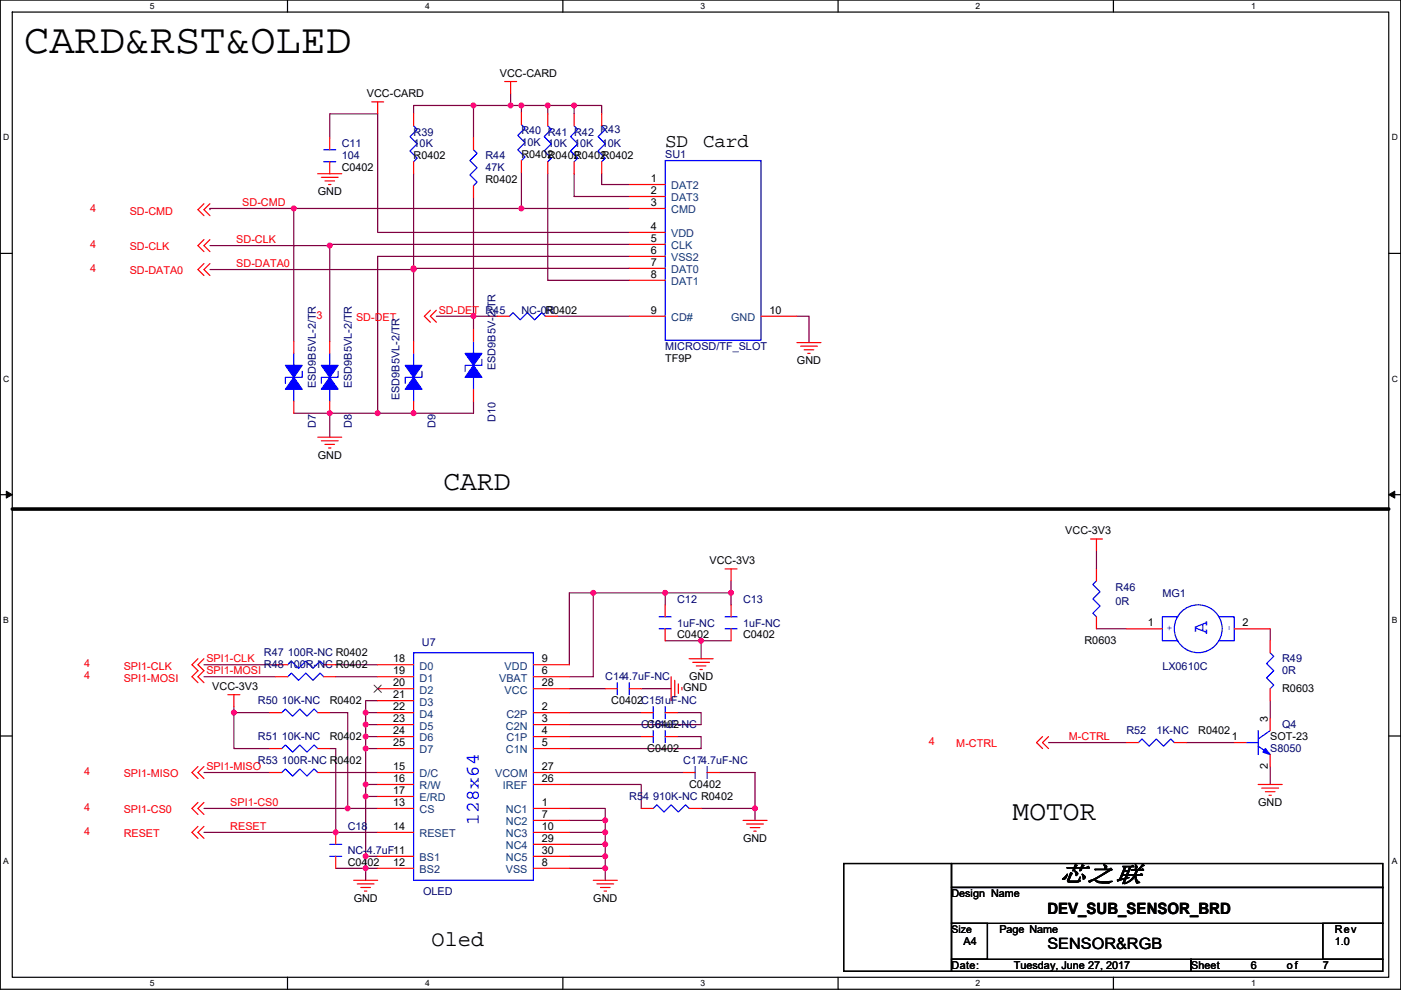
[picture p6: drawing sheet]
<svg xmlns="http://www.w3.org/2000/svg" width="297mm" height="210mm" viewBox="0 0 297 210" stroke-linecap="round" stroke-linejoin="round" font-family="sans-serif">
<path d="M.1 0h296.9v209.8h-296.9zM2.6 2.6h291.8v204.7h-291.8z" fill="none" stroke="#000" stroke-width=".25"/>
<g fill="#fff">
<path d="M31.8 .3h1v2h-1z"/>
<path d="M31.8 207.5h1v2.1h-1z"/>
</g>
<path d="M61 0v2.6M61 207.3v2.5" fill="none" stroke="#000" stroke-width=".25"/>
<g fill="#fff">
<path d="M90.1 .3h1v2h-1z"/>
<path d="M90.1 207.5h1v2.1h-1z"/>
</g>
<path d="M119.3 0v2.6M119.3 207.3v2.5" fill="none" stroke="#000" stroke-width=".25"/>
<g fill="#fff">
<path d="M148.5 .3h1v2h-1z"/>
<path d="M148.5 207.5h1v2.1h-1z"/>
</g>
<path d="M177.7 0v2.6M177.7 207.3v2.5" fill="none" stroke="#000" stroke-width=".25"/>
<g fill="#fff">
<path d="M206.9 .3h1v2h-1z"/>
<path d="M206.9 207.5h1v2.1h-1z"/>
</g>
<path d="M236.1 0v2.6M236.1 207.3v2.5" fill="none" stroke="#000" stroke-width=".25"/>
<g fill="#fff">
<path d="M265.2 .3h1v2h-1z"/>
<path d="M265.2 207.5h1v2.1h-1z"/>
<path d="M.7 28.2h1.3v2h-1.3z"/>
<path d="M295.1 28.2h1.3v2h-1.3z"/>
<path d="M.7 79.3h1.3v2.1h-1.3z"/>
<path d="M295.1 79.3h1.3v2.1h-1.3z"/>
</g>
<path d="M.1 53.7h2.5M294.4 53.7h2.6" fill="none" stroke="#000" stroke-width=".25"/>
<g fill="#fff">
<path d="M.7 130.5h1.2v2h-1.2z"/>
<path d="M295.1 130.5h1.2v2h-1.2z"/>
</g>
<path d="M.1 104.9h2.5M294.4 104.9h2.6" fill="none" stroke="#000" stroke-width=".25"/>
<path d="M1.3 104.2l1.3 .7-1.3 .7zM294.4 104.9l1.3-.7v1.4z" fill="#000" stroke="#000" stroke-width=".21"/>
<g fill="#fff">
<path d="M.7 181.7h1.2v2h-1.2z"/>
<path d="M295.1 181.7h1.2v2h-1.2z"/>
</g>
<path d="M.1 156.1h2.5M294.4 156.1h2.6M178.9 183.2h22.8v22.8h-22.8zM201.7 183.2h91.5v5h-91.5zM201.7 188.2h91.5v7.7h-91.5zM201.7 195.9h7.7v7.6h-7.7zM280.5 195.9h12.7v7.6h-12.7zM201.7 203.5h50.8v2.5h-50.8zM252.5 203.5h40.7v2.5h-40.7z" fill="none" stroke="#000" stroke-width=".25"/>
<path d="M2.6 108h291.8" fill="none" stroke="#000" stroke-width=".76"/>
<g fill="none" stroke="#800040" stroke-width=".25">
<path d="M108.3 19.8v2.6M69.9 29.2v-5h10.2v25.1h53.3M87.7 36.9v20M100.4 22.4h7.9M100.4 22.4h-12.7v1.8M100.4 22.4v6.8M108.3 22.4h2.3M110.6 36.6v7.6M116.1 22.4h-5.5v1.5M116.1 22.4v1.8M116.1 22.4h5.6M116.1 36.9v22.6h17.3"/>
<path d="M121.7 22.4v1.8M121.7 22.4h5.9v1.8M121.7 36.9v4.8h11.7M127.6 36.9v2.2h5.8M44.5 44.5v-.3h17.8v28.2M62.3 44.2h48.3M69.9 52.1v20.3M87.7 56.9h45.7M87.7 57.2v15.2M87.7 56.9v.3h-43.2M100.4 41.9v25.2M110.6 44.2h22.8"/>
<path d="M133.4 51.8h-63.5v.3h-25.4M133.4 54.4h-53.3v33.3M92.5 67.1h7.9M100.4 67.1v2.8M100.4 67.1h5.1M118.2 67.1h15.2M169 67.1h2.5v5.6M62.3 87.7h7.6M69.9 87.7h10.2M69.9 87.7v5M100.4 85.1v2.6h-20.3M232.5 116.9v3.8"/>
<path d="M125.8 125.8h-5.1v15.2M125.8 125.8h15.2M125.8 125.8v17.7h-5.1M141 125.8v2.5M141 135.9h7.7M141 125.8h14M148.7 135.9v3.8M148.7 135.9h6.3M155 125.8v2.5M155 123.2v2.6M232.5 133.4h6.3M269.3 133.4v2.5"/>
<path d="M43.2 141h15.3M43.2 143.5h15.3M49.6 151.2h7.6M49.6 149.9v1.3M49.6 151.2v7.6h7.6M69.9 151.2h3.8v20.3M69.9 158.8h1.3v17.8M71.2 141h8.9M71.2 143.5h8.9M77.5 158.8h2.6M77.5 151.2h2.6M77.5 153.7h2.6"/>
<path d="M77.5 156.2h2.6M77.5 158.8v7.6M77.5 151.2v2.5M77.5 153.7v2.5M77.5 156.2v2.6M80.1 148.6h-2.6v2.6M120.7 146.1h7.6M120.7 151.2h15.3M120.7 156.2h15.3M136 146.1h6.3M143.6 151.2h5.1v2.5h-28M143.6 156.2h5.1v2.6h-28"/>
<path d="M222.3 157.5h16.5M251.5 157.5h10.2M269.3 148.6v3.8M43.2 171.5h30.5M43.2 176.6h28M43.2 163.9h14M69.9 163.9h10.2M71.2 176.6h8.9M73.7 171.5h6.4M77.5 166.4h2.6M77.5 168.9h2.6M77.5 166.4v2.5"/>
<path d="M77.5 168.9v12.7M120.7 163.9h24.1M120.7 171.5h7.6v2.5M120.7 179.1h7.6M120.7 176.6h7.6M120.7 174h7.6M120.7 166.4h15.3v5.1M128.3 179.1v2.5M128.3 176.6v2.5M128.3 174v2.6M148.7 171.5h11.4M152.5 163.9h7.6v7.6"/>
<path d="M160.1 171.5v2.5M269.3 162.6v3.8M71.2 184.2h6.3M77.5 181.6h2.6M77.5 184.2h2.6M77.5 181.6v2.6M77.5 184.2v2.5M120.7 184.2h7.6M120.7 181.6h7.6M128.3 184.2v2.5M128.3 181.6v2.6"/>
</g>
<g fill="#f0f" stroke="#f0f" stroke-width=".25">
<circle cx="87.7" cy="56.9" r=".5"/>
<circle cx="110.5" cy="44.2" r=".5"/>
<circle cx="62.3" cy="44.2" r=".5"/>
<circle cx="80.1" cy="87.6" r=".5"/>
<circle cx="69.9" cy="87.6" r=".5"/>
<circle cx="87.7" cy="57.2" r=".5"/>
<circle cx="100.4" cy="67.1" r=".5"/>
<circle cx="87.7" cy="87.6" r=".5"/>
<circle cx="100.4" cy="22.4" r=".5"/>
<circle cx="108.3" cy="22.4" r=".5"/>
<circle cx="128.3" cy="184.2" r=".5"/>
<circle cx="128.3" cy="181.6" r=".5"/>
<circle cx="128.3" cy="179.1" r=".5"/>
<circle cx="128.3" cy="176.5" r=".5"/>
<circle cx="77.5" cy="166.4" r=".5"/>
<circle cx="77.5" cy="158.8" r=".5"/>
<circle cx="128.3" cy="174" r=".5"/>
<circle cx="160.1" cy="171.5" r=".5"/>
<circle cx="77.5" cy="184.2" r=".5"/>
<circle cx="155" cy="125.7" r=".5"/>
<circle cx="141" cy="125.7" r=".5"/>
<circle cx="125.8" cy="125.7" r=".5"/>
<circle cx="148.6" cy="135.9" r=".5"/>
<circle cx="49.6" cy="151.1" r=".5"/>
<circle cx="77.5" cy="151.1" r=".5"/>
<circle cx="77.5" cy="156.2" r=".5"/>
<circle cx="77.5" cy="153.7" r=".5"/>
<circle cx="77.5" cy="168.9" r=".5"/>
<circle cx="77.5" cy="181.6" r=".5"/>
<circle cx="71.2" cy="176.5" r=".5"/>
<circle cx="73.7" cy="171.5" r=".5"/>
<circle cx="110.5" cy="22.4" r=".5"/>
<circle cx="116.1" cy="22.4" r=".5"/>
<circle cx="121.7" cy="22.4" r=".5"/>
<circle cx="69.9" cy="52.1" r=".5"/>
</g>
<g fill="none" stroke="#f00" stroke-width=".25">
<path d="M107 17.3h2.5M108.3 17.3v2.5M67.4 36.9h5.1M68.1 37.6h3.6M68.9 38.4h2M69.7 39.1h.5M69.9 34.3v2.6M69.9 29.2v2.6M78.8 21.6h2.5M80.1 21.6v2.6M87.7 24.2v2.5M87.7 34.3v2.6"/>
<path d="M100.4 29.2v2.6M100.4 39.4v2.5M110.6 23.9v2.5M110.6 34.1v2.5M116.1 24.2v2.5M116.1 34.3v2.6M121.7 24.2v2.5M121.7 34.3v2.6M127.6 24.2v2.5M127.6 34.3v2.6M133.4 39.1h7.6M43.2 43.2l-1.2 1.3 1.2 1.2"/>
<path d="M43.2 55.9l-1.2 1.3 1.2 1.2M43.2 50.8l-1.2 1.3 1.2 1.3M44.5 43.2l-1.3 1.3 1.3 1.2M44.5 55.9l-1.3 1.3 1.3 1.2M44.5 50.8l-1.3 1.3 1.3 1.3M133.4 41.7h7.6M133.4 44.2h7.6M133.4 49.3h7.6M133.4 51.8h7.6M133.4 54.4h7.6M133.4 56.9h7.6M133.4 59.5h7.6"/>
<path d="M62.3 72.4v2.6M69.9 72.4v2.6M87.7 72.4v2.6M91.2 65.8l-1.2 1.3 1.2 1.2M92.5 65.8l-1.3 1.3 1.3 1.2M100.4 69.9v2.5M105.5 67.1h2.5M115.6 67.1h2.6M133.4 67.1h7.6M161.4 67.1h7.6M169 72.7h5.1M169.7 73.4h3.6"/>
<path d="M170.5 74.2h2M171.3 75h.5M62.3 85.1v2.6M67.4 92.7h5.1M68.1 93.5h3.6M68.9 94.3h2M69.7 95h.5M69.9 85.1v2.6M87.7 85.1v2.6M100.4 82.6v2.5M231.2 114.3h2.5M232.5 114.3v2.6"/>
<path d="M42 139.7l-1.3 1.3 1.3 1.3-1.3 1.2 1.3 1.3M43.2 139.7l-1.2 1.3 1.2 1.3-1.2 1.2 1.2 1.3M141 133.4v2.5M141 128.3v2.5M146.1 139.7h5.1M153.7 120.7h2.6M155 120.7v2.5M155 133.4v2.5M155 128.3v2.5M232.5 130.8v2.6M232.5 120.7v2.5M238.8 133.4h7.6"/>
<path d="M261.7 133.4h7.6M269.3 135.9v2.6M48.3 147.3h2.6M49.6 147.3v2.6M57.2 151.2h2.6M57.2 158.8h2.6M58.5 141h2.5M58.5 143.5h2.5M67.4 151.2h2.5M67.4 158.8h2.5M68.6 141h2.6M68.6 143.5h2.6"/>
<path d="M80.1 141h7.6M80.1 143.5h7.6M80.1 146.1h7.6M80.1 148.6h7.6M80.1 151.2h7.6M80.1 153.7h7.6M80.1 156.2h7.6M80.1 158.8h7.6M113.1 141h7.6M113.1 143.5h7.6M113.1 146.1h7.6M113.1 151.2h7.6"/>
<path d="M113.1 153.7h7.6M113.1 156.2h7.6M113.1 158.8h7.6M128.3 146.1h2.6M133.4 146.1h2.6M136 151.2h2.5M136 156.2h2.5M141 151.2h2.6M141 156.2h2.6M142.3 143.5v5.1M143.1 144.3v3.5M143.8 145.1v2"/>
<path d="M144.6 145.8v.5M146.9 140.5h3.5M147.6 141.2h2.1M148.4 142h.5M221 156.2l-1.2 1.3 1.2 1.3M222.3 156.2l-1.3 1.3 1.3 1.3M238.8 157.5h2.6M249 157.5h2.5M261.7 157.5h2.5M269.3 152.4v2.6M269.3 146.1v2.5M42 162.6l-1.3 1.3 1.3 1.2"/>
<path d="M42 170.2l-1.3 1.3 1.3 1.2M42 175.3l-1.3 1.3 1.3 1.2M43.2 162.6l-1.2 1.3 1.2 1.2M43.2 170.2l-1.2 1.3 1.2 1.2M43.2 175.3l-1.2 1.3 1.2 1.2M57.2 163.9h2.6M67.4 163.9h2.5M71.2 176.6v2.5M80.1 163.9h7.6M80.1 166.4h7.6M80.1 168.9h7.6M80.1 171.5h7.6"/>
<path d="M80.1 176.6h7.6M113.1 163.9h7.6M113.1 166.4h7.6M113.1 171.5h7.6M113.1 174h7.6M113.1 176.6h7.6M113.1 179.1h7.6M136 171.5h2.5M144.8 163.9h2.6M146.1 171.5h2.6M149.9 163.9h2.6M157.5 174h5.1"/>
<path d="M158.3 174.8h3.6M159.1 175.5h2M159.8 176.3h.5M266.8 166.4h5M267.5 167.2h3.6M268.3 167.9h2M269 168.7h.6M269.3 160v2.6M71.2 181.6v2.6M75 186.7h5.1M75.8 187.5h3.5M76.5 188.2h2"/>
<path d="M77.3 189h.5M80.1 181.6h7.6M80.1 184.2h7.6M113.1 181.6h7.6M113.1 184.2h7.6M125.8 186.7h5.1M126.6 187.5h3.5M127.3 188.2h2M128.1 189h.5"/>
</g>
<g fill="none" stroke="#00f" stroke-width=".25">
<path d="M68.6 34.3h2.6M68.6 31.8h2.6M87.7 26.7l.8 .8-1.6 1.5 1.6 1.5-1.6 1.5 1.6 1.5-.8 .8M100.4 31.8l.8 .7-1.6 1.6 1.6 1.5-1.6 1.5 1.6 1.5-.8 .8M110.6 26.4l.7 .8-1.5 1.5 1.5 1.5-1.5 1.6 1.5 1.5-.7 .8M116.1 26.7l.8 .8-1.5 1.5 1.5 1.5-1.5 1.5 1.5 1.5-.8 .8M121.7 26.7l.8 .8-1.5 1.5 1.5 1.5-1.5 1.5 1.5 1.5-.8 .8M127.6 26.7l.7 .8-1.5 1.5 1.5 1.5-1.5 1.5 1.5 1.5-.7 .8M141 34.1h20.4v38.1h-20.4zM62.3 75v2.5M64.1 78.8v1.2h-3.6v1.3M69.9 75v2.5"/>
<path d="M71.7 78.8v1.2h-3.6v1.3M87.7 75v2.5M89.5 78.8v1.2h-3.6v1.3M100.4 72.4v2.6M102.2 76.2v1.3h-3.6v1.3M108 67.1l.8-.8 1.5 1.5 1.5-1.5 1.5 1.5 1.6-1.5 .7 .8M62.3 82.6v2.5M69.9 82.6v2.5M87.7 82.6v2.5M100.4 80v2.6M87.7 138.5h25.4v48.2h-25.4zM139.8 133.4h2.5"/>
<path d="M139.8 130.8h2.5M153.7 133.4h2.6M153.7 130.8h2.6M232.5 123.2l-.8 .8 1.5 1.5-1.5 1.5 1.5 1.5-1.5 1.6 .8 .7M249.7 130.8h-3.3v5.1h3.3M258.4 130.8h3.3v5.1h-3.3M269.3 138.5l.8 .7-1.6 1.5 1.6 1.6-1.6 1.5 1.6 1.5-.8 .8M59.8 151.2l.7-.8 1.5 1.5 1.6-1.5 1.5 1.5 1.5-1.5 .8 .8M59.8 158.8l.7-.8 1.5 1.5 1.6-1.5 1.5 1.5 1.5-1.5 .8 .8M61 141l.8-.8 1.5 1.6 1.5-1.6 1.6 1.6 1.5-1.6 .7 .8M61 143.5l.8-.7 1.5 1.5 1.5-1.5 1.6 1.5 1.5-1.5 .7 .7M130.9 144.8v2.5"/>
<path d="M133.4 144.8v2.5M138.5 149.9v2.5M138.5 155v2.5M141 149.9v2.5M141 155v2.5M241.4 157.5l.7-.8 1.5 1.6 1.6-1.6 1.5 1.6 1.5-1.6 .8 .8M264.2 157.5h2.6M266.8 158.3l2.5 1.7M266.8 155v5M269.3 155l-2.5 1.7M59.8 163.9l.7-.8 1.5 1.5 1.6-1.5 1.5 1.5 1.5-1.5 .8 .8M69.9 179.1h2.6"/>
<path d="M138.5 171.5l.8-.8 1.5 1.5 1.5-1.5 1.5 1.5 1.5-1.5 .8 .8M147.4 162.6v2.5M149.9 162.6v2.5M69.9 181.6h2.6"/>
<circle cx="254" cy="133.4" r="5.1"/>
</g>
<g fill="#00f" stroke="#00f" stroke-width=".25">
<path d="M60.5 77.5h3.6l-1.8 2.5z" fill-rule="evenodd"/>
<path d="M62.3 80l1.8 2.6h-3.6z" fill-rule="evenodd"/>
<path d="M98.6 75h3.6l-1.8 2.5z" fill-rule="evenodd"/>
<path d="M100.4 77.5l1.8 2.5h-3.6z" fill-rule="evenodd"/>
<path d="M68.1 77.5h3.6l-1.8 2.5z" fill-rule="evenodd"/>
<path d="M69.9 80l1.8 2.6h-3.6z" fill-rule="evenodd"/>
<path d="M268.3 158.8l1 1.2-1.5-.5z" fill-rule="evenodd"/>
<path d="M85.9 77.5h3.6l-1.8 2.5z" fill-rule="evenodd"/>
<path d="M87.7 80l1.8 2.6h-3.6z" fill-rule="evenodd"/>
</g>
<path d="M79.3 145.3l1.6 1.6M80.8 145.3l-1.5 1.6" fill="none" stroke="#804000" stroke-width=".21"/>
<text font-size="8.9" x="5.1" y="11.2">CARD&amp;RST&amp;OLED</text>
<g font-size="5.9">
<text x="94" y="104">CARD</text>
<text x="214.7" y="173.9">MOTOR</text>
</g>
<text font-size="4.9" x="224.6" y="187">芯之联</text>
<text font-size="4.7" x="91.5" y="200.6">Oled</text>
<text font-size="4.6" fill="#00f" x="255.9" y="134.4" transform="rotate(-90 255.9 134.4)">A</text>
<g font-size="4.1">
<text x="141" y="31.2">SD</text>
<text x="149.1" y="31.2">Card</text>
</g>
<text font-size="4.1" fill="#00f" x="101.6" y="175" transform="rotate(-90 101.6 175)">128x64</text>
<g font-size="3.3">
<text x="222.1" y="193.8">DEV_SUB_SENSOR_BRD</text>
<text x="222.1" y="201.4">SENSOR&amp;RGB</text>
</g>
<g font-size="2.3">
<text x="106" y="16.3">VCC-CARD</text>
<text x="77.8" y="20.6">VCC-CARD</text>
<text x="87.7" y="33.8">R0402</text>
<text x="110.6" y="33.6">R0402</text>
<text x="116.1" y="33.8">R0402</text>
<text x="121.7" y="33.8">R0402R0402</text>
<text x="67.4" y="41.4">GND</text>
<text x="72.5" y="36.4">C0402</text>
<text x="102.9" y="38.9">R0402</text>
<text x="138" y="41.1">2</text>
<text x="138" y="38.6">1</text>
<text x="138" y="43.7">3</text>
<text x="138" y="48.8">4</text>
<text x="138" y="51.3">5</text>
<text x="138" y="53.8">6</text>
<text x="138" y="56.4">7</text>
<text x="138" y="58.9">8</text>
<text x="115.6" y="66.6">R0402</text>
<text x="138" y="66.5">9</text>
<text x="163.1" y="66.5">10</text>
<text x="141" y="76.8">TF9P</text>
<text x="169" y="77.3">GND</text>
<text x="67.4" y="97.3">GND</text>
<text x="225.9" y="113.3">VCC-3V3</text>
<text x="150.4" y="119.7">VCC-3V3</text>
<text x="143.6" y="135.4">C0402</text>
<text x="157.5" y="135.4">C0402</text>
<text x="229.9" y="136.7">R0603</text>
<text x="243.4" y="132.8">1</text>
<text x="263.5" y="132.8">2</text>
<text x="83.4" y="140.5">18</text>
<text x="83.4" y="143">19</text>
<text x="114.9" y="140.5">9</text>
<text x="114.9" y="143">6</text>
<text x="45" y="146.3">VCC-3V3</text>
<text x="69.9" y="149.4">R0402</text>
<text x="83.4" y="145.5">20</text>
<text x="83.4" y="148.1">21</text>
<text x="114.9" y="145.5">28</text>
<text x="129.6" y="149.4">C0402C151uF-NC</text>
<text x="144.8" y="146.6">GND</text>
<text x="146.1" y="144.3">GND</text>
<text x="271.8" y="146.9">R0603</text>
<text x="83.4" y="150.6">22</text>
<text x="83.4" y="153.2">23</text>
<text x="83.4" y="155.7">24</text>
<text x="114.9" y="150.6">2</text>
<text x="114.9" y="155.7">4</text>
<text x="114.9" y="153.2">3</text>
<text x="137.2" y="154.5">C0402</text>
<text x="254.1" y="155.7">R0402</text>
<text x="268.8" y="153.2" transform="rotate(-90 268.8 153.2)">3</text>
<text x="69.9" y="157">R0402</text>
<text x="83.4" y="158.2">25</text>
<text x="114.9" y="158.2">5</text>
<text x="137.2" y="159.6">C0402</text>
<text x="261.2" y="157">1</text>
<text x="269.3" y="157">SOT-23</text>
<text x="83.4" y="163.3">15</text>
<text x="83.4" y="165.9">16</text>
<text x="114.9" y="163.3">27</text>
<text x="114.9" y="165.9">26</text>
<text x="146.1" y="167.2">C0402</text>
<text x="268.8" y="163.1" transform="rotate(-90 268.8 163.1)">2</text>
<text x="83.4" y="168.4">17</text>
<text x="83.4" y="170.9">13</text>
<text x="114.9" y="170.9">1</text>
<text x="114.9" y="173.5">7</text>
<text x="266.8" y="171">GND</text>
<text x="83.4" y="176">14</text>
<text x="114.9" y="176">10</text>
<text x="114.9" y="178.6">29</text>
<text x="157.5" y="178.6">GND</text>
<text x="73.7" y="183.7">C0402</text>
<text x="83.4" y="183.6">12</text>
<text x="114.9" y="181.1">30</text>
<text x="114.9" y="183.6">8</text>
<text x="75" y="191.3">GND</text>
<text x="125.8" y="191.3">GND</text>
<text x="201.7" y="190.3">Design Name</text>
<text x="211.9" y="197.9">Page Name</text>
<text x="283" y="197.9">Rev</text>
<text x="204.3" y="200.4">A4</text>
<text x="283" y="200.4">1.0</text>
<text x="201.7" y="205.5">Date:</text>
<text x="214.9" y="205.5">Tuesday, June 27, 2017</text>
<text x="252.5" y="205.5">Sheet</text>
<text x="265.2" y="205.5">6</text>
<text x="272.9" y="205.5">of</text>
<text x="280.5" y="205.5">7</text>
</g>
<g font-size="2.3" fill="#000080">
<text x="87.7" y="28.7">R39</text>
<text x="110.6" y="28.5">R40 R41 R42 R43</text>
<text x="72.5" y="31.3">C11</text>
<text x="72.5" y="33.8">104</text>
<text x="87.7" y="31.3">10K</text>
<text x="102.9" y="33.8">R44</text>
<text x="110.6" y="31">10K 10K 10K</text>
<text x="127.6" y="31.3">10K</text>
<text x="141" y="33.6">SU1</text>
<text x="102.9" y="36.4">47K</text>
<text x="110.5" y="66.6">NC-0R</text>
<text x="141" y="74.2">MICROSD/TF_SLOT</text>
<text x="66.9" y="82.3" transform="rotate(-90 66.9 82.3)">ESD9B5VL-2/TR</text>
<text x="74.6" y="82.3" transform="rotate(-90 74.6 82.3)">ESD9B5VL-2/TR</text>
<text x="105" y="78.5" transform="rotate(-90 105 78.5)">ESD9B5V-2/TR</text>
<text x="84.7" y="84.9" transform="rotate(-90 84.7 84.9)">ESD9B5VL-2/TR</text>
<text x="105" y="89.4" transform="rotate(-90 105 89.4)">D10</text>
<text x="66.9" y="90.7" transform="rotate(-90 66.9 90.7)">D7</text>
<text x="74.6" y="90.7" transform="rotate(-90 74.6 90.7)">D8</text>
<text x="92.3" y="90.7" transform="rotate(-90 92.3 90.7)">D9</text>
<text x="236.5" y="125.3">R46</text>
<text x="143.6" y="127.8">C12</text>
<text x="157.5" y="127.8">C13</text>
<text x="236.5" y="128.3">0R</text>
<text x="246.4" y="126.5">MG1</text>
<text x="89.5" y="136.9">U7</text>
<text x="143.6" y="132.9">1uF-NC</text>
<text x="157.5" y="132.9">1uF-NC</text>
<text x="55.9" y="139.2">R47 100R-NC R0402</text>
<text x="55.9" y="141.8">R48 100R-NC R0402</text>
<text x="246.4" y="142">LX0610C</text>
<text x="271.8" y="140.5">R49</text>
<text x="271.8" y="143">0R</text>
<text x="54.7" y="149.4">R50 10K-NC</text>
<text x="128.3" y="144.3">C144.7uF-NC</text>
<text x="136" y="154.5">C161uF-NC</text>
<text x="238.8" y="155.7">R52</text>
<text x="245.2" y="155.7">1K-NC</text>
<text x="271.8" y="154.5">Q4</text>
<text x="54.7" y="157">R51 10K-NC</text>
<text x="269.3" y="159.6">S8050</text>
<text x="54.7" y="162.1">R53 100R-NC R0402</text>
<text x="144.8" y="162.1">C174.7uF-NC</text>
<text x="133.4" y="169.7">R54 910K-NC R0402</text>
<text x="73.7" y="176.1">C18</text>
<text x="73.7" y="181.1">NC-4.7uF11</text>
<text x="89.7" y="189.8">OLED</text>
</g>
<g font-size="2.3" fill="#004080">
<text x="142.3" y="40.2">DAT2</text>
<text x="142.3" y="42.7">DAT3</text>
<text x="142.3" y="45.3">CMD</text>
<text x="142.3" y="50.3">VDD</text>
<text x="142.3" y="52.9">CLK</text>
<text x="142.3" y="55.4">VSS2</text>
<text x="142.3" y="58">DAT0</text>
<text x="142.3" y="60.5">DAT1</text>
<text x="142.3" y="68.1">CD#</text>
<text x="155" y="68.1">GND</text>
<text x="89" y="142">D0</text>
<text x="107" y="142">VDD</text>
<text x="89" y="144.6">D1</text>
<text x="89" y="147.1">D2</text>
<text x="89" y="149.6">D3</text>
<text x="105.8" y="144.6">VBAT</text>
<text x="107" y="147.1">VCC</text>
<text x="89" y="152.2">D4</text>
<text x="89" y="154.7">D5</text>
<text x="107.2" y="154.7">C2N</text>
<text x="107.4" y="152.2">C2P</text>
<text x="89" y="157.3">D6</text>
<text x="89" y="159.8">D7</text>
<text x="107.2" y="159.8">C1N</text>
<text x="107.4" y="157.3">C1P</text>
<text x="89" y="164.9">D/C</text>
<text x="89" y="167.4">R/W</text>
<text x="105" y="164.9">VCOM</text>
<text x="106.6" y="167.4">IREF</text>
<text x="89" y="170">E/RD</text>
<text x="89" y="172.5">CS</text>
<text x="107.2" y="172.5">NC1</text>
<text x="89" y="177.6">RESET</text>
<text x="107.2" y="175">NC2</text>
<text x="107.2" y="177.6">NC3</text>
<text x="89" y="182.7">BS1</text>
<text x="89" y="185.2">BS2</text>
<text x="107.2" y="180.1">NC4</text>
<text x="107.2" y="182.7">NC5</text>
<text x="107.2" y="185.2">VSS</text>
</g>
<g font-size="2.3" fill="#f00">
<text x="19.1" y="45">4</text>
<text x="27.5" y="45.5">SD-CMD</text>
<text x="51.4" y="43.7">SD-CMD</text>
<text x="19.1" y="52.6">4</text>
<text x="27.5" y="53.1">SD-CLK</text>
<text x="50.1" y="51.6">SD-CLK</text>
<text x="19.1" y="57.7">4</text>
<text x="27.5" y="58.2">SD-DATA0</text>
<text x="50.1" y="56.7">SD-DATA0</text>
<text x="67.1" y="67.6">3</text>
<text x="75.5" y="68.1">SD-DET</text>
<text x="93" y="66.6">SD-DET R45</text>
<text x="17.8" y="141.5">4</text>
<text x="26.2" y="142">SPI1-CLK</text>
<text x="43.7" y="140.5">SPI1-CLK</text>
<text x="43.7" y="143">SPI1-MOSI</text>
<text x="17.8" y="144.1">4</text>
<text x="26.2" y="144.6">SPI1-MOSI</text>
<text x="196.9" y="158">4</text>
<text x="202.8" y="158.5">M-CTRL</text>
<text x="226.6" y="157">M-CTRL</text>
<text x="17.8" y="164.4">4</text>
<text x="26.2" y="164.9">SPI1-MISO</text>
<text x="43.7" y="163.3">SPI1-MISO</text>
<text x="17.8" y="172">4</text>
<text x="26.2" y="172.5">SPI1-CS0</text>
<text x="48.8" y="171">SPI1-CS0</text>
<text x="17.8" y="177.1">4</text>
<text x="26.2" y="177.6">RESET</text>
<text x="48.8" y="176">RESET</text>
</g>
<text font-size="2.2" x="201.7" y="197.8">Size</text>
<g font-size="2.1" fill="#00f">
<text x="248.5" y="133.9" transform="rotate(-90 248.5 133.9)">+</text>
<text x="261.2" y="133.9" transform="rotate(-90 261.2 133.9)">-</text>
</g>
<g font-size="1.8">
<text x="31.8" y="1.9">5</text>
<text x="90.1" y="1.9">4</text>
<text x="148.5" y="1.9">3</text>
<text x="206.9" y="1.9">2</text>
<text x="265.2" y="1.9">1</text>
<text x=".7" y="29.8">D</text>
<text x="295.1" y="29.8">D</text>
<text x=".7" y="81">C</text>
<text x="295.1" y="81">C</text>
<text x=".7" y="132.1">B</text>
<text x="295.1" y="132.1">B</text>
<text x=".7" y="183.3">A</text>
<text x="295.1" y="183.3">A</text>
<text x="31.8" y="209.2">5</text>
<text x="90.1" y="209.2">4</text>
<text x="148.5" y="209.2">3</text>
<text x="206.9" y="209.2">2</text>
<text x="265.2" y="209.2">1</text>
</g>
</svg>
